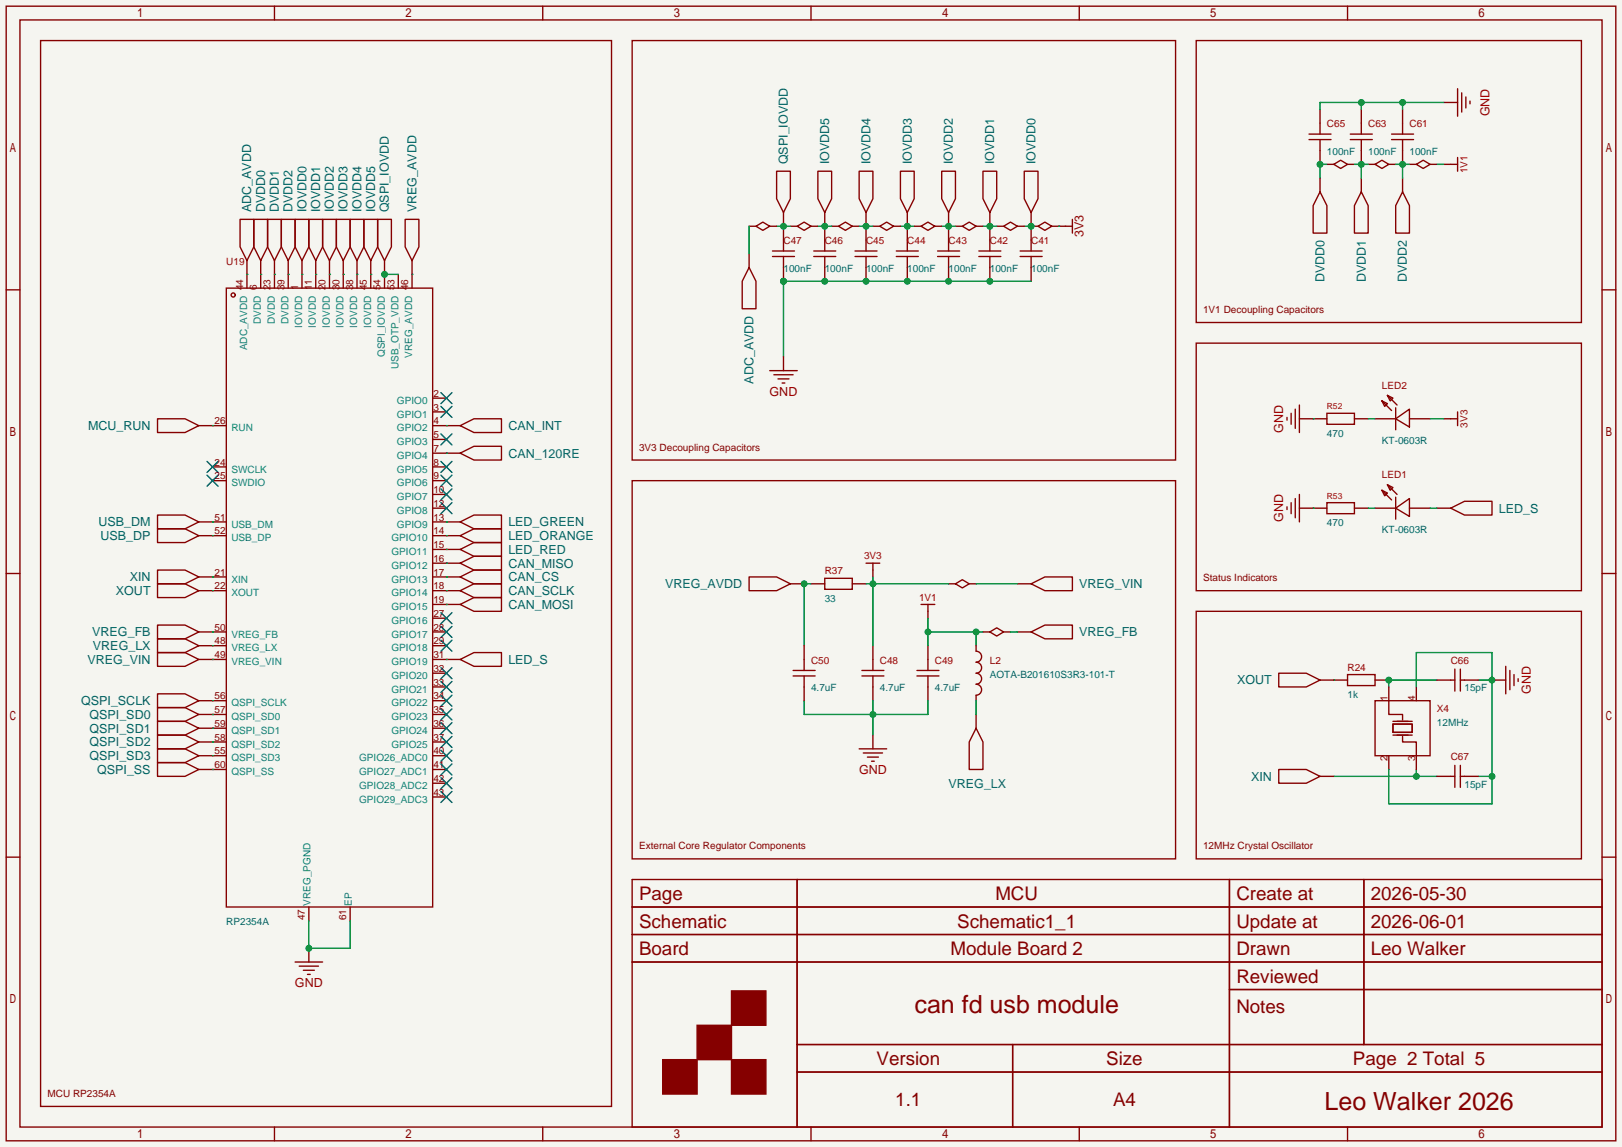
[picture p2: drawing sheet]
<svg xmlns="http://www.w3.org/2000/svg" width="299mm" height="212mm" viewBox="0 0 299 212" stroke-linecap="round" stroke-linejoin="round" font-family="sans-serif">
<path d="M0 0h299.5v211.8h-299.5z" fill="#f5f5f0"/>
<g fill="#850000" stroke="#850000" stroke-width=".25">
<path d="M135.1 183h6.3v6.4h-6.3z"/>
<path d="M128.7 189.4h6.4v6.3h-6.4z"/>
<path d="M122.4 195.7h6.3v6.4h-6.3z"/>
<path d="M135.1 195.7h6.3v6.4h-6.3z"/>
</g>
<g fill="none" stroke="#850000" stroke-width=".25">
<path d="M1.1 1.1h297.2v209.6h-297.2zM3.7 3.7h292.1v204.5h-292.1zM50.7 1.1v2.6M100.2 1.1v2.6M149.7 1.1v2.6M199.3 1.1v2.6M248.8 1.1v2.6M1.1 53.5h2.6M295.8 53.5h2.5M1.1 105.9h2.6M295.8 105.9h2.5M29.1 133.2h5.1l2.5 1.3-2.5 1.3h-5.1z"/>
<path d="M29.1 135.8h5.1l2.5 1.2-2.5 1.3h-5.1zM29.1 130.7h5.1l2.5 1.3-2.5 1.2h-5.1zM29.1 128.1h5.1l2.5 1.3-2.5 1.3h-5.1zM29.1 138.3h5.1l2.5 1.3-2.5 1.2h-5.1zM36.7 134.5h2.5M36.7 137h2.5M36.7 132h2.5M36.7 129.4h2.5M36.7 139.6h2.5M275.5 125.6h2.5M278 123.1v5M278.8 123.8v3.6"/>
<path d="M279.5 124.6v2M280.3 125.3v.6M1.1 158.3h2.6M29.1 140.8h5.1l2.5 1.3-2.5 1.3h-5.1zM36.7 142.1h2.5M295.8 158.3h2.5M116.7 162.4h179.1v45.8h-179.1zM116.7 167.5h179.1M116.7 172.6h179.1M116.7 177.7h179.1M147.2 162.4v45.8M227 162.4v45.8"/>
<path d="M251.8 162.4v30.5M147.2 192.9h148.6M147.2 198h148.6M187 192.9v15.3M227 182.8h68.8M50.7 208.2v2.5M100.2 208.2v2.5M149.7 208.2v2.5M199.3 208.2v2.5M248.8 208.2v2.5"/>
</g>
<path d="M265.3 125.6h-8.9v1.3M246.3 143.4h19M261.5 142.1v1.3" fill="none" stroke="#009600" stroke-width=".25"/>
<circle cx="261.5" cy="143.4" r=".63" fill="#009600"/>
<path d="M253.9 129.4h10.1v10.2h-10.1zM253.9 125.6h2.5M256.4 126.9v5.1h2.6v1M256.4 139.6v2.5M257.2 133.7h3.5v1.6h-3.5zM257.2 133.2h3.5M257.2 135.8h3.5M259 136v1h2.5v5.1M261.5 126.9v2.5" fill="none" stroke="#850000" stroke-width=".25"/>
<circle cx="256.4" cy="125.6" r=".63" fill="#009600"/>
<g fill="none" stroke="#850000" stroke-width=".25">
<path d="M151 31.6h2.5v5.1l-1.2 2.5-1.3-2.5zM152.3 39.2v2.6M158.6 31.6h2.6v5.1l-1.3 2.5-1.3-2.5zM159.9 39.2v2.6M166.2 31.6h2.6v5.1l-1.3 2.5-1.3-2.5zM167.5 39.2v7.2M173.9 31.6h2.5v5.1l-1.3 2.5-1.2-2.5zM175.1 39.2v7.2M181.5 31.6h2.5v5.1l-1.2 2.5-1.3-2.5zM182.8 39.2v7.2M189.1 31.6h2.5v5.1l-1.2 2.5-1.3-2.5zM190.4 39.2v7.2"/>
<path d="M54.5 40.5h2.5v5.1l-1.2 2.5-1.3-2.5zM55.8 48.1v2.6M57 40.5h2.6v5.1l-1.3 2.5-1.3-2.5zM58.3 48.1v2.6M59.6 40.5h2.5v5.1l-1.3 2.5-1.2-2.5zM60.8 48.1v2.6M62.1 40.5h2.5v5.1l-1.2 2.5-1.3-2.5zM63.4 48.1v2.6M64.6 40.5h2.6v5.1l-1.3 2.5-1.3-2.5zM65.9 48.1v2.6M67.2 40.5h2.5v5.1l-1.2 2.5-1.3-2.5zM68.5 48.1v2.6"/>
<path d="M165.5 47.4h4M165.5 46.4h4M167.5 47.4v4.5M173.1 47.4h4.1M173.1 46.4h4.1M175.1 47.4v4.5M180.7 47.4h4.1M180.7 46.4h4.1M182.8 47.4v4.5M188.3 47.4h4.1M188.3 46.4h4.1M190.4 47.4v4.5"/>
<path d="M246.3 125.6h2.5M248.8 124.6h5.1v2h-5.1z"/>
</g>
<path d="M166.2 41.8h2.6M189.1 41.8h1.3M246.3 125.6h.1" fill="none" stroke="#009600" stroke-width=".25"/>
<circle cx="167.5" cy="41.8" r=".63" fill="#009600"/>
<path d="M150.2 47.4h4.1M150.2 46.4h4.1M152.3 41.8v4.6M152.3 47.4v4.5M157.9 47.4h4M157.9 46.4h4M159.9 41.8v4.6M159.9 47.4v4.5" fill="none" stroke="#850000" stroke-width=".25"/>
<path d="M190.4 51.9h-45.7v14" fill="none" stroke="#009600" stroke-width=".25"/>
<g fill="#009600">
<circle cx="167.5" cy="51.9" r=".63"/>
<circle cx="175.1" cy="51.9" r=".63"/>
<circle cx="159.9" cy="51.9" r=".63"/>
<circle cx="152.3" cy="51.9" r=".63"/>
<circle cx="144.7" cy="51.9" r=".63"/>
<circle cx="182.8" cy="51.9" r=".63"/>
</g>
<path d="M184 41.8h1.3M185.3 41.8l1.3-.8 1.2 .8-1.2 .7zM187.8 41.8h1.3M142.1 68.5h5.1M142.9 69.2h3.5M143.6 70h2.1M144.4 70.7h.5M144.7 65.9v2.6" fill="none" stroke="#850000" stroke-width=".25"/>
<path d="M181.5 41.8h2.5" fill="none" stroke="#009600" stroke-width=".25"/>
<circle cx="182.8" cy="41.8" r=".63" fill="#009600"/>
<path d="M190.4 41.8h1.2" fill="none" stroke="#850000" stroke-width=".25"/>
<circle cx="190.4" cy="41.8" r=".63" fill="#009600"/>
<path d="M176.4 41.8h1.3M177.7 41.8l1.2-.8 1.3 .8-1.3 .7zM180.2 41.8h1.3M191.6 41.8l1.3-.8 1.3 .8-1.3 .7zM194.2 41.8h3.8M198 40.5v2.6" fill="none" stroke="#850000" stroke-width=".25"/>
<path d="M173.9 41.8h2.5M195.5 41.8h.1" fill="none" stroke="#009600" stroke-width=".25"/>
<circle cx="175.1" cy="41.8" r=".63" fill="#009600"/>
<path d="M153.5 41.8h1.3M154.8 41.8l1.3-.8 1.3 .8-1.3 .7zM157.4 41.8h1.2M161.2 41.8h1.2M162.4 41.8l1.3-.8 1.3 .8-1.3 .7zM165 41.8h1.2M168.8 41.8h1.3M170.1 41.8l1.2-.8 1.3 .8-1.3 .7zM172.6 41.8h1.3" fill="none" stroke="#850000" stroke-width=".25"/>
<path d="M158.6 41.8h2.6" fill="none" stroke="#009600" stroke-width=".25"/>
<circle cx="159.9" cy="41.8" r=".63" fill="#009600"/>
<path d="M151 41.8h2.5" fill="none" stroke="#009600" stroke-width=".25"/>
<circle cx="152.3" cy="41.8" r=".63" fill="#009600"/>
<g fill="none" stroke="#850000" stroke-width=".25">
<path d="M143.4 31.6h2.5v5.1l-1.2 2.5-1.3-2.5zM144.7 39.2v2.6M44.3 40.5h2.6v5.1l-1.3 2.5-1.3-2.5zM45.6 48.1v2.6M69.7 40.5h2.6v5.1l-1.3 2.5-1.3-2.5zM71 48.1v2.6M74.8 40.5h2.5v5.1l-1.2 2.5-1.3-2.5zM76.1 48.1v2.6M138.3 49.4l1.3 2.5v5.1h-2.6v-5.1zM138.3 41.8h1.3M138.3 46.9v2.5M139.6 41.8l1.2-.8 1.3 .8-1.3 .7z"/>
<path d="M142.1 41.8h1.3M144.7 44.3v2.1M144.7 49.4v2.5M145.9 41.8h1.3M147.2 41.8l1.3-.8 1.2 .8-1.2 .7zM149.7 41.8h1.3M29.1 97.7h5.1l2.5 1.2-2.5 1.3h-5.1zM29.1 95.1h5.1l2.5 1.3-2.5 1.3h-5.1zM36.7 98.9h2.5M36.7 96.4h2.5M253.9 93.9h3.8M255.1 90.6l1.1 .5-.5 .5z"/>
<path d="M255.1 90.6l1.8 1.7M256.2 89.5l1 .5-.5 .6zM256.2 89.5l1.7 1.8M257.7 93.9l2.5-1.8v3.3zM257.7 91.8v4.1M260.2 93.9h3.8M265.3 93.9h2.5M267.8 93.9l2.6-1.3h5.1v2.5h-5.1zM29.1 107.8h5.1l2.5 1.3-2.5 1.3h-5.1zM29.1 105.3h5.1l2.5 1.3-2.5 1.2h-5.1zM29.1 115.4h5.1l2.5 1.3-2.5 1.3h-5.1zM29.1 118h5.1l2.5 1.3-2.5 1.2h-5.1z"/>
<path d="M36.7 109.1h2.5M36.7 106.6h2.5M36.7 116.7h2.5M36.7 119.3h2.5M29.1 120.5h5.1l2.5 1.3-2.5 1.3h-5.1zM36.7 121.8h2.5M236.1 124.3h5.1l2.5 1.3-2.5 1.3h-5.1zM243.7 125.6h2.6M236.1 142.1h5.1l2.5 1.3-2.5 1.3h-5.1zM243.7 143.4h2.6"/>
</g>
<path d="M138.3 41.8v5.1M143.4 41.8h2.5" fill="none" stroke="#009600" stroke-width=".25"/>
<circle cx="144.7" cy="51.9" r=".63" fill="#009600"/>
<path d="M142.6 47.4h4.1M144.7 41.8v2.5M144.7 47.4v2" fill="none" stroke="#850000" stroke-width=".25"/>
<circle cx="144.7" cy="41.8" r=".63" fill="#009600"/>
<g fill="none" stroke="#850000" stroke-width=".25">
<path d="M142.6 46.4h4.1M161.2 119.3v4.5M171.3 119.3v4.5M158.6 138.3h5.1M159.1 123.8h4.1M159.1 124.8h4.1M159.4 139.1h3.5M160.1 139.8h2.1M161.2 124.8v4.6M161.2 135.8v2.5M169.3 123.8h4.1M169.3 124.8h4.1"/>
<path d="M171.3 124.8v4.6M160.9 140.6h.5"/>
</g>
<path d="M148.5 129.4v2.6h22.8v-2.6M161.2 129.4v6.4" fill="none" stroke="#009600" stroke-width=".25"/>
<circle cx="161.2" cy="132" r=".63" fill="#009600"/>
<path d="M159.9 104h2.5M161.2 104v2.6M170.1 111.6h2.5M171.3 111.6v2.6" fill="none" stroke="#850000" stroke-width=".25"/>
<path d="M171.3 116.7h10.2M171.3 114.2v5.1M180.2 116.7v2.6" fill="none" stroke="#009600" stroke-width=".25"/>
<g fill="#009600">
<circle cx="180.2" cy="116.7" r=".63"/>
<circle cx="171.3" cy="116.7" r=".63"/>
</g>
<g fill="none" stroke="#850000" stroke-width=".25">
<path d="M138.3 106.6h5.1l2.5 1.2-2.5 1.3h-5.1zM145.9 107.8h2.6M149.7 107.8h2.6M152.3 106.8h5.1v2h-5.1zM157.4 107.8h2.5M175.1 107.8h1.3M176.4 107.8l1.3-.7 1.2 .7-1.2 .8zM178.9 107.8h1.3M181.5 116.7h1.3M182.8 116.7l1.2-.7 1.3 .7-1.3 .8zM185.3 116.7h1.3M187.8 116.7h2.6"/>
<path d="M187.8 107.8h2.6M190.4 116.7l2.5-1.3h5.1v2.6h-5.1zM190.4 107.8l2.5-1.2h5.1v2.5h-5.1zM180.2 134.5l1.3 2.5v5.1h-2.6v-5.1zM180.2 132v2.5"/>
</g>
<path d="M149.7 107.8h-1.2v11.5M180.2 107.8h7.6M186.6 116.7h1.2" fill="none" stroke="#009600" stroke-width=".25"/>
<circle cx="148.5" cy="107.8" r=".63" fill="#009600"/>
<g fill="none" stroke="#850000" stroke-width=".25">
<path d="M266.6 18.9h2.5M269.1 16.4v5.1M269.9 17.1v3.6M270.6 17.9v2M271.4 18.7v.5M249.3 24.8h4.1M249.3 25.8h4.1M251.3 20.2v4.6M251.3 25.8v4.6M256.9 24.8h4.1M256.9 25.8h4.1M259 20.2v4.6"/>
<path d="M259 25.8v4.6M266.6 30.4h2.5M269.1 29.1v2.5M41.8 53.2h38.1v114.3h-38.1zM45.6 50.7v2.5M48.1 50.7v2.5M50.7 50.7v2.5M53.2 50.7v2.5M55.8 50.7v2.5M58.3 50.7v2.5M60.8 50.7v2.5M63.4 50.7v2.5"/>
<path d="M65.9 50.7v2.5M68.5 50.7v2.5M71 50.7v2.5M73.5 50.7v2.5M76.1 50.7v2.5M39.2 78.6h2.6M79.9 78.6h2.5M79.9 76.1h2.5M79.9 73.5h2.5M237.6 77.1v.5M238.4 76.3v2.1M239.1 75.6v3.5"/>
<path d="M239.9 77.3h5.1M239.9 74.8v5.1M245 76.3h5.1v2.1h-5.1zM250.1 77.3h2.5M253.9 77.3h3.8M255.1 74l1.1 .5-.5 .6zM255.1 74l1.8 1.8M256.2 73l1 .5-.5 .5zM256.2 73l1.7 1.8M257.7 77.3l2.5-1.7v3.3zM257.7 75.3v4.1M260.2 77.3h3.8"/>
<path d="M266.6 77.3h2.5M269.1 76.1v2.5M39.2 86.2h2.6M39.2 88.8h2.6M39.2 96.4h2.6M39.2 98.9h2.6M79.9 93.9h2.5M79.9 86.2h2.5M79.9 88.8h2.5M79.9 96.4h2.5M79.9 98.9h2.5M79.9 91.3h2.5"/>
<path d="M79.9 83.7h2.5M79.9 81.2h2.5M237.6 93.6v.5M238.4 92.8v2.1M239.1 92.1v3.5M239.9 91.3v5.1M239.9 93.9h5.1M245 92.8h5.1v2.1h-5.1zM250.1 93.9h2.5M39.2 106.6h2.6M39.2 109.1h2.6M39.2 116.7h2.6"/>
<path d="M39.2 119.3h2.6M79.9 106.6h2.5M79.9 109.1h2.5M79.9 116.7h2.5M79.9 119.3h2.5M79.9 114.2h2.5M79.9 111.6h2.5M79.9 104h2.5M79.9 101.5h2.5M148.5 119.3v4.5M180.2 119.3v1a1.02 1.02 0 0 1 1 1 1.02 1.02 0 0 1-1 1 1.02 1.02 0 0 1 1 1 1.02 1.02 0 0 1-1 1 1.02 1.02 0 0 1 1 1 1.02 1.02 0 0 1-1 1.1 1.02 1.02 0 0 1 1 1 1.02 1.02 0 0 1-1 1v1M39.2 121.8h2.6"/>
<path d="M39.2 129.4h2.6M39.2 132h2.6M39.2 134.5h2.6M39.2 137h2.6M39.2 139.6h2.6M79.9 121.8h2.5M79.9 129.4h2.5M79.9 132h2.5M79.9 134.5h2.5M79.9 137h2.5M79.9 139.6h2.5M79.9 126.9h2.5"/>
<path d="M79.9 124.3h2.5M146.4 124.8h4.1M146.4 123.8h4.1M148.5 124.8v4.6M39.2 142.1h2.6M79.9 142.1h2.5M79.9 147.2h2.5M79.9 144.7h2.5M54.5 177.7h5.1M55.2 178.4h3.6M56 179.2h2M56.8 180h.5"/>
<path d="M57 167.5v2.6M57 175.1v2.6M64.6 167.5v2.6"/>
<circle cx="43.1" cy="54.5" r=".38"/>
</g>
<g fill="none" stroke="#009600" stroke-width=".25">
<path d="M45.6 50.7h.1M55.8 50.7h.1M58.3 50.7h.1M60.8 50.7h.1M63.4 50.7h.1M65.9 50.7h.1M68.5 50.7h.1M76.1 50.7h.1M242.4 77.3h.1M39.2 98.9h.1M39.2 96.4h.1M242.4 93.9h.1"/>
<path d="M39.2 119.3h.1M39.2 116.7h.1M39.2 109.1h.1M39.2 106.6h.1M39.2 129.4h.1M39.2 132h.1M39.2 137h.1M39.2 134.5h.1M39.2 139.6h.1M39.2 121.8h.1M180.2 129.4v2.6M39.2 142.1h.1"/>
<path d="M57 170.1v5h7.6v-5"/>
</g>
<g fill="none" stroke="#000085" stroke-width=".25">
<path d="M81.4 75.1l2 2M81.4 72.5l2 2M83.4 75.1l-2 2M83.4 72.5l-2 2M38.2 85.2l2.1 2M38.2 87.8l2.1 2M40.3 85.2l-2.1 2M40.3 87.8l-2.1 2M81.4 92.8l2 2.1M81.4 90.3l2 2M81.4 87.8l2 2M81.4 85.2l2 2"/>
<path d="M81.4 80.1l2 2.1M83.4 92.8l-2 2.1M83.4 90.3l-2 2M83.4 87.8l-2 2M83.4 85.2l-2 2M83.4 80.1l-2 2.1M81.4 118.2l2 2.1M81.4 115.7l2 2M81.4 113.2l2 2M83.4 118.2l-2 2.1M83.4 115.7l-2 2M83.4 113.2l-2 2"/>
<path d="M81.4 138.6l2 2M81.4 136l2 2M81.4 133.5l2 2M81.4 130.9l2 2.1M81.4 128.4l2 2M81.4 125.9l2 2M81.4 123.3l2 2M83.4 138.6l-2 2M83.4 136l-2 2M83.4 133.5l-2 2M83.4 130.9l-2 2.1M83.4 128.4l-2 2"/>
<path d="M83.4 125.9l-2 2M83.4 123.3l-2 2M81.4 146.2l2 2M81.4 143.6l2 2.1M81.4 141.1l2 2M83.4 146.2l-2 2M83.4 143.6l-2 2.1M83.4 141.1l-2 2"/>
</g>
<circle cx="57" cy="175.1" r=".63" fill="#009600"/>
<g fill="none" stroke="#850000" stroke-width=".25">
<path d="M243.7 35.4l1.3 2.6v5.1h-2.6v-5.1zM243.7 32.9v2.5M245 30.4h1.3M246.3 30.4l1.2-.8 1.3 .8-1.3 .7zM248.8 30.4h1.3M251.3 35.4l1.3 2.6v5.1h-2.5v-5.1zM251.3 32.9v2.5M252.6 30.4h1.3M253.9 30.4l1.2-.8 1.3 .8-1.3 .7zM256.4 30.4h1.3M259 35.4l1.2 2.6v5.1h-2.5v-5.1zM259 32.9v2.5"/>
<path d="M260.2 30.4h1.3M261.5 30.4l1.3-.8 1.2 .8-1.2 .7zM264 30.4h1.3M46.9 40.5h2.5v5.1l-1.3 2.5-1.2-2.5zM48.1 48.1v2.6M49.4 40.5h2.5v5.1l-1.2 2.5-1.3-2.5zM50.7 48.1v2.6M51.9 40.5h2.6v5.1l-1.3 2.5-1.3-2.5zM53.2 48.1v2.6"/>
</g>
<path d="M245 30.4h-1.3v2.5M250.1 30.4h2.5M251.3 30.4v2.5M265.3 30.4h1.3M48.1 50.7h.1M50.7 50.7h.1M53.2 50.7h.1" fill="none" stroke="#009600" stroke-width=".25"/>
<circle cx="251.3" cy="30.4" r=".63" fill="#009600"/>
<path d="M257.7 30.4h2.5M259 30.4v2.5" fill="none" stroke="#009600" stroke-width=".25"/>
<circle cx="259" cy="30.4" r=".63" fill="#009600"/>
<path d="M241.7 24.8h4M243.7 20.2v4.6M243.7 25.8v4.6" fill="none" stroke="#850000" stroke-width=".25"/>
<circle cx="243.7" cy="30.4" r=".63" fill="#009600"/>
<path d="M241.7 25.8h4" fill="none" stroke="#850000" stroke-width=".25"/>
<path d="M251.3 18.9v1.3M259 18.9v1.3M266.6 18.9h-22.9v1.3" fill="none" stroke="#009600" stroke-width=".25"/>
<g fill="#009600">
<circle cx="251.3" cy="18.9" r=".63"/>
<circle cx="259" cy="18.9" r=".63"/>
</g>
<g fill="none" stroke="#850000" stroke-width=".25">
<path d="M29.1 77.3h5.1l2.5 1.3-2.5 1.3h-5.1zM36.7 78.6h2.5M82.4 78.6h2.6M85 78.6l2.5-1.3h5.1v2.6h-5.1zM82.4 83.7h2.6M85 83.7l2.5-1.3h5.1v2.6h-5.1zM82.4 109.1h2.6M82.4 111.6h2.6M82.4 106.6h2.6M82.4 104h2.6M85 109.1l2.5-1.3h5.1v2.6h-5.1zM85 111.6l2.5-1.2h5.1v2.5h-5.1z"/>
<path d="M85 106.6l2.5-1.3h5.1v2.5h-5.1zM85 104l2.5-1.3h5.1v2.6h-5.1zM82.4 121.8h2.6M85 121.8l2.5-1.3h5.1v2.6h-5.1z"/>
</g>
<path d="M71 50.7h2.5M39.2 78.6h.1M82.4 78.6h.1M82.4 83.7h.1M82.4 111.6h.1M82.4 109.1h.1M82.4 106.6h.1M82.4 104h.1M82.4 121.8h.1" fill="none" stroke="#009600" stroke-width=".25"/>
<circle cx="71" cy="50.7" r=".63" fill="#009600"/>
<path d="M252.6 77.3h1.3M264 77.3h2.6M252.6 93.9h1.3M264 93.9h1.3M159.9 107.8h15.2M161.2 106.6v12.7" fill="none" stroke="#009600" stroke-width=".25"/>
<path d="M7.5 7.5h105.4v196.8h-105.4zM116.7 7.5h100.3v77.5h-100.3zM116.7 88.8h100.3v69.8h-100.3z" fill="none" stroke="#850000" stroke-width=".25"/>
<circle cx="161.2" cy="107.8" r=".63" fill="#009600"/>
<path d="M220.9 7.5h71.1v52.1h-71.1zM220.9 63.4h71.1v45.7h-71.1zM220.9 112.9h71.1v45.7h-71.1z" fill="none" stroke="#850000" stroke-width=".25"/>
<path d="M261.5 126.9v-6.4h14v28h-19.1v-6.4M272.9 125.6h2.6M272.9 143.4h2.6" fill="none" stroke="#009600" stroke-width=".25"/>
<g fill="#009600">
<circle cx="275.5" cy="143.4" r=".63"/>
<circle cx="275.5" cy="125.6" r=".63"/>
</g>
<g fill="none" stroke="#850000" stroke-width=".25">
<path d="M82.4 96.4h2.6M82.4 98.9h2.6M85 96.4l2.5-1.3h5.1v2.6h-5.1zM85 98.9l2.5-1.2h5.1v2.5h-5.1zM82.4 101.5h2.6M85 101.5l2.5-1.3h5.1v2.5h-5.1zM265.3 125.6h3.3M268.6 123.6v4M269.6 123.6v4M269.6 125.6h3.3M265.3 143.4h3.3M268.6 141.4v4"/>
<path d="M269.6 141.4v4M269.6 143.4h3.3"/>
</g>
<path d="M82.4 96.4h.1M82.4 98.9h.1M82.4 101.5h.1" fill="none" stroke="#009600" stroke-width=".25"/>
<g font-size="4.6" fill="#840000">
<text x="168.8" y="187.1">can fd usb module</text>
<text x="244.6" y="204.9">Leo Walker 2026</text>
</g>
<g font-size="3.5" fill="#840000">
<text x="118" y="166.2">Page</text>
<text x="183.8" y="166.2">MCU</text>
<text x="228.3" y="166.2">Create at</text>
<text x="253.1" y="166.2">2026-05-30</text>
<text x="118" y="171.3">Schematic</text>
<text x="176.7" y="171.3">Schematic1_1</text>
<text x="228.3" y="171.3">Update at</text>
<text x="253.1" y="171.3">2026-06-01</text>
<text x="118" y="176.4">Board</text>
<text x="175.5" y="176.4">Module Board 2</text>
<text x="228.3" y="176.4">Drawn</text>
<text x="253.1" y="176.4">Leo Walker</text>
<text x="228.3" y="181.5">Reviewed</text>
<text x="228.3" y="187">Notes</text>
<text x="161.8" y="196.7">Version</text>
<text x="204.2" y="196.7">Size</text>
<text x="249.8" y="196.7">Page 2 Total 5</text>
<text x="165.3" y="204.3">1.1</text>
<text x="205.5" y="204.3">A4</text>
</g>
<g font-size="2.3" fill="#a90000">
<text x="275" y="21.5" transform="rotate(-90 275 21.5)">GND</text>
<text x="200.1" y="43.8" transform="rotate(-90 200.1 43.8)">3V3</text>
<text x="142.1" y="73.1">GND</text>
<text x="236.9" y="79.9" transform="rotate(-90 236.9 79.9)">GND</text>
<text x="236.9" y="96.4" transform="rotate(-90 236.9 96.4)">GND</text>
<text x="282.6" y="128.2" transform="rotate(-90 282.6 128.2)">GND</text>
<text x="158.6" y="142.9">GND</text>
<text x="54.5" y="182.3">GND</text>
</g>
<g font-size="2.3" fill="#006464">
<text x="145.5" y="30.4" transform="rotate(-90 145.5 30.4)">QSPI_IOVDD</text>
<text x="153.1" y="30.4" transform="rotate(-90 153.1 30.4)">IOVDD5</text>
<text x="160.7" y="30.4" transform="rotate(-90 160.7 30.4)">IOVDD4</text>
<text x="168.3" y="30.4" transform="rotate(-90 168.3 30.4)">IOVDD3</text>
<text x="175.9" y="30.4" transform="rotate(-90 175.9 30.4)">IOVDD2</text>
<text x="183.6" y="30.4" transform="rotate(-90 183.6 30.4)">IOVDD1</text>
<text x="191.2" y="30.4" transform="rotate(-90 191.2 30.4)">IOVDD0</text>
<text x="46.4" y="39.2" transform="rotate(-90 46.4 39.2)">ADC_AVDD</text>
<text x="48.9" y="39.2" transform="rotate(-90 48.9 39.2)">DVDD0</text>
<text x="51.5" y="39.2" transform="rotate(-90 51.5 39.2)">DVDD1</text>
<text x="54" y="39.2" transform="rotate(-90 54 39.2)">DVDD2</text>
<text x="56.6" y="39.2" transform="rotate(-90 56.6 39.2)">IOVDD0</text>
<text x="59.1" y="39.2" transform="rotate(-90 59.1 39.2)">IOVDD1</text>
<text x="61.6" y="39.2" transform="rotate(-90 61.6 39.2)">IOVDD2</text>
<text x="64.2" y="39.2" transform="rotate(-90 64.2 39.2)">IOVDD3</text>
<text x="66.7" y="39.2" transform="rotate(-90 66.7 39.2)">IOVDD4</text>
<text x="69.3" y="39.2" transform="rotate(-90 69.3 39.2)">IOVDD5</text>
<text x="71.8" y="39.2" transform="rotate(-90 71.8 39.2)">QSPI_IOVDD</text>
<text x="76.9" y="39.2" transform="rotate(-90 76.9 39.2)">VREG_AVDD</text>
<text x="244.5" y="52.1" transform="rotate(-90 244.5 52.1)">DVDD0</text>
<text x="252.1" y="52.1" transform="rotate(-90 252.1 52.1)">DVDD1</text>
<text x="259.8" y="52.1" transform="rotate(-90 259.8 52.1)">DVDD2</text>
<text x="139.1" y="70.9" transform="rotate(-90 139.1 70.9)">ADC_AVDD</text>
<text x="16.3" y="79.4">MCU_RUN</text>
<text x="93.9" y="79.4">CAN_INT</text>
<text x="93.9" y="84.5">CAN_120RE</text>
<text x="276.7" y="94.7">LED_S</text>
<text x="18.2" y="97.2">USB_DM</text>
<text x="18.6" y="99.7">USB_DP</text>
<text x="93.9" y="97.2">LED_GREEN</text>
<text x="93.9" y="99.7">LED_ORANGE</text>
<text x="24" y="107.4">XIN</text>
<text x="93.9" y="107.4">CAN_CS</text>
<text x="93.9" y="104.8">CAN_MISO</text>
<text x="93.9" y="102.3">LED_RED</text>
<text x="21.4" y="109.9">XOUT</text>
<text x="93.9" y="109.9">CAN_SCLK</text>
<text x="93.9" y="112.4">CAN_MOSI</text>
<text x="122.8" y="108.6">VREG_AVDD</text>
<text x="199.3" y="108.6">VREG_VIN</text>
<text x="17" y="117.5">VREG_FB</text>
<text x="199.3" y="117.5">VREG_FB</text>
<text x="16.1" y="122.6">VREG_VIN</text>
<text x="17.2" y="120.1">VREG_LX</text>
<text x="93.9" y="122.6">LED_S</text>
<text x="15" y="130.2">QSPI_SCLK</text>
<text x="228.4" y="126.4">XOUT</text>
<text x="16.5" y="135.3">QSPI_SD1</text>
<text x="16.5" y="137.8">QSPI_SD2</text>
<text x="16.5" y="132.8">QSPI_SD0</text>
<text x="16.5" y="140.4">QSPI_SD3</text>
<text x="17.9" y="142.9">QSPI_SS</text>
<text x="175.1" y="145.5">VREG_LX</text>
<text x="231" y="144.2">XIN</text>
</g>
<g font-size="1.8" fill="#a90000">
<text x="245" y="23.5">C65</text>
<text x="252.6" y="23.5">C63</text>
<text x="260.2" y="23.5">C61</text>
<text x="270.9" y="32" transform="rotate(-90 270.9 32)">1V1</text>
<text x="144.7" y="45.1">C47</text>
<text x="152.3" y="45.1">C46</text>
<text x="159.9" y="45.1">C45</text>
<text x="167.5" y="45.1">C44</text>
<text x="175.1" y="45.1">C43</text>
<text x="182.8" y="45.1">C42</text>
<text x="190.4" y="45.1">C41</text>
<text x="41.8" y="48.9">U19</text>
<text x="255.1" y="71.8">LED2</text>
<text x="270.9" y="79" transform="rotate(-90 270.9 79)">3V3</text>
<text x="255.1" y="88.3">LED1</text>
<text x="152.3" y="106.1">R37</text>
<text x="159.5" y="103.3">3V3</text>
<text x="169.7" y="110.9">1V1</text>
<text x="149.7" y="122.6">C50</text>
<text x="162.4" y="122.6">C48</text>
<text x="172.6" y="122.6">C49</text>
<text x="182.8" y="122.6">L2</text>
<text x="248.8" y="123.9">R24</text>
<text x="267.8" y="122.6">C66</text>
<text x="265.3" y="131.5">X4</text>
<text x="267.8" y="140.4">C67</text>
</g>
<g font-size="1.8" fill="#006464">
<text x="245" y="28.6">100nF</text>
<text x="252.6" y="28.6">100nF</text>
<text x="260.2" y="28.6">100nF</text>
<text x="144.7" y="50.2">100nF</text>
<text x="152.3" y="50.2">100nF</text>
<text x="159.9" y="50.2">100nF</text>
<text x="167.5" y="50.2">100nF</text>
<text x="175.1" y="50.2">100nF</text>
<text x="182.8" y="50.2">100nF</text>
<text x="190.4" y="50.2">100nF</text>
<text x="245" y="80.7">470</text>
<text x="255.1" y="82">KT-0603R</text>
<text x="245" y="97.2">470</text>
<text x="255.1" y="98.5">KT-0603R</text>
<text x="152.3" y="111.2">33</text>
<text x="182.8" y="125.1">AOTA-B201610S3R3-101-T</text>
<text x="149.7" y="127.7">4.7uF</text>
<text x="162.4" y="127.7">4.7uF</text>
<text x="172.6" y="127.7">4.7uF</text>
<text x="248.8" y="129">1k</text>
<text x="270.4" y="127.7">15pF</text>
<text x="265.3" y="134">12MHz</text>
<text x="270.4" y="145.5">15pF</text>
<text x="41.8" y="170.9">RP2354A</text>
</g>
<g font-size="1.8" fill="#840000">
<text x="44.9" y="53.6" transform="rotate(-90 44.9 53.6)">44</text>
<text x="47.4" y="53.6" transform="rotate(-90 47.4 53.6)">6</text>
<text x="50" y="53.6" transform="rotate(-90 50 53.6)">23</text>
<text x="52.5" y="53.6" transform="rotate(-90 52.5 53.6)">39</text>
<text x="55" y="53.6" transform="rotate(-90 55 53.6)">1</text>
<text x="57.6" y="53.6" transform="rotate(-90 57.6 53.6)">11</text>
<text x="60.1" y="53.6" transform="rotate(-90 60.1 53.6)">20</text>
<text x="62.7" y="53.6" transform="rotate(-90 62.7 53.6)">30</text>
<text x="65.2" y="53.6" transform="rotate(-90 65.2 53.6)">38</text>
<text x="67.7" y="53.6" transform="rotate(-90 67.7 53.6)">45</text>
<text x="70.3" y="53.6" transform="rotate(-90 70.3 53.6)">54</text>
<text x="72.8" y="53.6" transform="rotate(-90 72.8 53.6)">53</text>
<text x="75.4" y="53.6" transform="rotate(-90 75.4 53.6)">46</text>
<text x="222.1" y="57.8">1V1 Decoupling Capacitors</text>
<text x="80" y="75.8">3</text>
<text x="80" y="73.3">2</text>
<text x="39.6" y="78.4">26</text>
<text x="80" y="83.5">7</text>
<text x="80" y="80.9">5</text>
<text x="80" y="78.4">4</text>
<text x="118" y="83.2">3V3 Decoupling Capacitors</text>
<text x="39.6" y="86">24</text>
<text x="39.6" y="88.5">25</text>
<text x="80" y="88.5">9</text>
<text x="80" y="86">8</text>
<text x="80" y="93.6">12</text>
<text x="80" y="91.1">10</text>
<text x="39.6" y="96.2">51</text>
<text x="39.6" y="98.7">52</text>
<text x="80" y="101.2">15</text>
<text x="80" y="98.7">14</text>
<text x="80" y="96.2">13</text>
<text x="39.6" y="106.3">21</text>
<text x="80" y="106.3">17</text>
<text x="80" y="103.8">16</text>
<text x="222.1" y="107.4">Status Indicators</text>
<text x="39.6" y="108.9">22</text>
<text x="80" y="113.9">27</text>
<text x="80" y="111.4">19</text>
<text x="80" y="108.9">18</text>
<text x="39.6" y="116.5">50</text>
<text x="39.6" y="119">48</text>
<text x="80" y="119">29</text>
<text x="80" y="116.5">28</text>
<text x="39.6" y="121.6">49</text>
<text x="80" y="124.1">32</text>
<text x="80" y="121.6">31</text>
<text x="39.6" y="129.2">56</text>
<text x="39.6" y="131.7">57</text>
<text x="80" y="131.7">35</text>
<text x="80" y="129.2">34</text>
<text x="80" y="126.6">33</text>
<text x="256.2" y="129.4" transform="rotate(-90 256.2 129.4)">1</text>
<text x="261.3" y="129.4" transform="rotate(-90 261.3 129.4)">4</text>
<text x="39.6" y="134.3">59</text>
<text x="39.6" y="136.8">58</text>
<text x="80" y="136.8">37</text>
<text x="80" y="134.3">36</text>
<text x="39.6" y="139.3">55</text>
<text x="39.6" y="141.9">60</text>
<text x="80" y="141.9">41</text>
<text x="80" y="139.3">40</text>
<text x="256.2" y="140.6" transform="rotate(-90 256.2 140.6)">2</text>
<text x="261.3" y="140.6" transform="rotate(-90 261.3 140.6)">3</text>
<text x="80" y="147">43</text>
<text x="80" y="144.4">42</text>
<text x="118" y="156.9">External Core Regulator Components</text>
<text x="222.1" y="156.9">12MHz Crystal Oscillator</text>
<text x="56.3" y="169.9" transform="rotate(-90 56.3 169.9)">47</text>
<text x="63.9" y="169.9" transform="rotate(-90 63.9 169.9)">61</text>
<text x="8.8" y="202.6">MCU RP2354A</text>
</g>
<g font-size="1.8" fill="#008484">
<text x="48.2" y="59.9" transform="rotate(-90 48.2 59.9)">DVDD</text>
<text x="50.7" y="59.9" transform="rotate(-90 50.7 59.9)">DVDD</text>
<text x="53.3" y="59.9" transform="rotate(-90 53.3 59.9)">DVDD</text>
<text x="45.6" y="64.7" transform="rotate(-90 45.6 64.7)">ADC_AVDD</text>
<text x="55.8" y="60.5" transform="rotate(-90 55.8 60.5)">IOVDD</text>
<text x="58.3" y="60.5" transform="rotate(-90 58.3 60.5)">IOVDD</text>
<text x="60.9" y="60.5" transform="rotate(-90 60.9 60.5)">IOVDD</text>
<text x="63.4" y="60.5" transform="rotate(-90 63.4 60.5)">IOVDD</text>
<text x="66" y="60.5" transform="rotate(-90 66 60.5)">IOVDD</text>
<text x="68.5" y="60.5" transform="rotate(-90 68.5 60.5)">IOVDD</text>
<text x="71" y="65.9" transform="rotate(-90 71 65.9)">QSPI_IOVDD</text>
<text x="73.6" y="68.2" transform="rotate(-90 73.6 68.2)">USB_OTP_VDD</text>
<text x="76.1" y="66" transform="rotate(-90 76.1 66)">VREG_AVDD</text>
<text x="73.3" y="77.1">GPIO1</text>
<text x="73.3" y="74.6">GPIO0</text>
<text x="42.7" y="79.7">RUN</text>
<text x="73.3" y="82.2">GPIO3</text>
<text x="73.3" y="79.7">GPIO2</text>
<text x="42.7" y="87.3">SWCLK</text>
<text x="42.7" y="89.8">SWDIO</text>
<text x="73.3" y="89.8">GPIO6</text>
<text x="73.3" y="87.3">GPIO5</text>
<text x="73.3" y="84.7">GPIO4</text>
<text x="73.3" y="94.9">GPIO8</text>
<text x="73.3" y="92.4">GPIO7</text>
<text x="42.7" y="97.4">USB_DM</text>
<text x="42.7" y="100">USB_DP</text>
<text x="72.3" y="100">GPIO10</text>
<text x="73.3" y="97.4">GPIO9</text>
<text x="42.7" y="107.6">XIN</text>
<text x="72.3" y="107.6">GPIO13</text>
<text x="72.3" y="105.1">GPIO12</text>
<text x="72.3" y="102.5">GPIO11</text>
<text x="42.7" y="110.1">XOUT</text>
<text x="72.3" y="112.7">GPIO15</text>
<text x="72.3" y="110.1">GPIO14</text>
<text x="42.7" y="117.8">VREG_FB</text>
<text x="72.3" y="117.8">GPIO17</text>
<text x="72.3" y="115.2">GPIO16</text>
<text x="42.7" y="120.3">VREG_LX</text>
<text x="42.7" y="122.8">VREG_VIN</text>
<text x="72.3" y="125.4">GPIO20</text>
<text x="72.3" y="122.8">GPIO19</text>
<text x="72.3" y="120.3">GPIO18</text>
<text x="42.7" y="130.5">QSPI_SCLK</text>
<text x="72.3" y="130.5">GPIO22</text>
<text x="72.3" y="127.9">GPIO21</text>
<text x="42.7" y="133">QSPI_SD0</text>
<text x="42.7" y="135.5">QSPI_SD1</text>
<text x="72.3" y="135.5">GPIO24</text>
<text x="72.3" y="133">GPIO23</text>
<text x="42.7" y="138.1">QSPI_SD2</text>
<text x="42.7" y="140.6">QSPI_SD3</text>
<text x="42.7" y="143.2">QSPI_SS</text>
<text x="66.3" y="143.2">GPIO27_ADC1</text>
<text x="66.3" y="140.6">GPIO26_ADC0</text>
<text x="72.3" y="138.1">GPIO25</text>
<text x="66.3" y="148.2">GPIO29_ADC3</text>
<text x="66.3" y="145.7">GPIO28_ADC2</text>
<text x="57.3" y="167.2" transform="rotate(-90 57.3 167.2)">VREG_PGND</text>
<text x="64.9" y="167.2" transform="rotate(-90 64.9 167.2)">EP</text>
</g>
<g font-size="1.6" fill="#a90000">
<text x="245" y="75.6">R52</text>
<text x="245" y="92.1">R53</text>
</g>
</svg>
